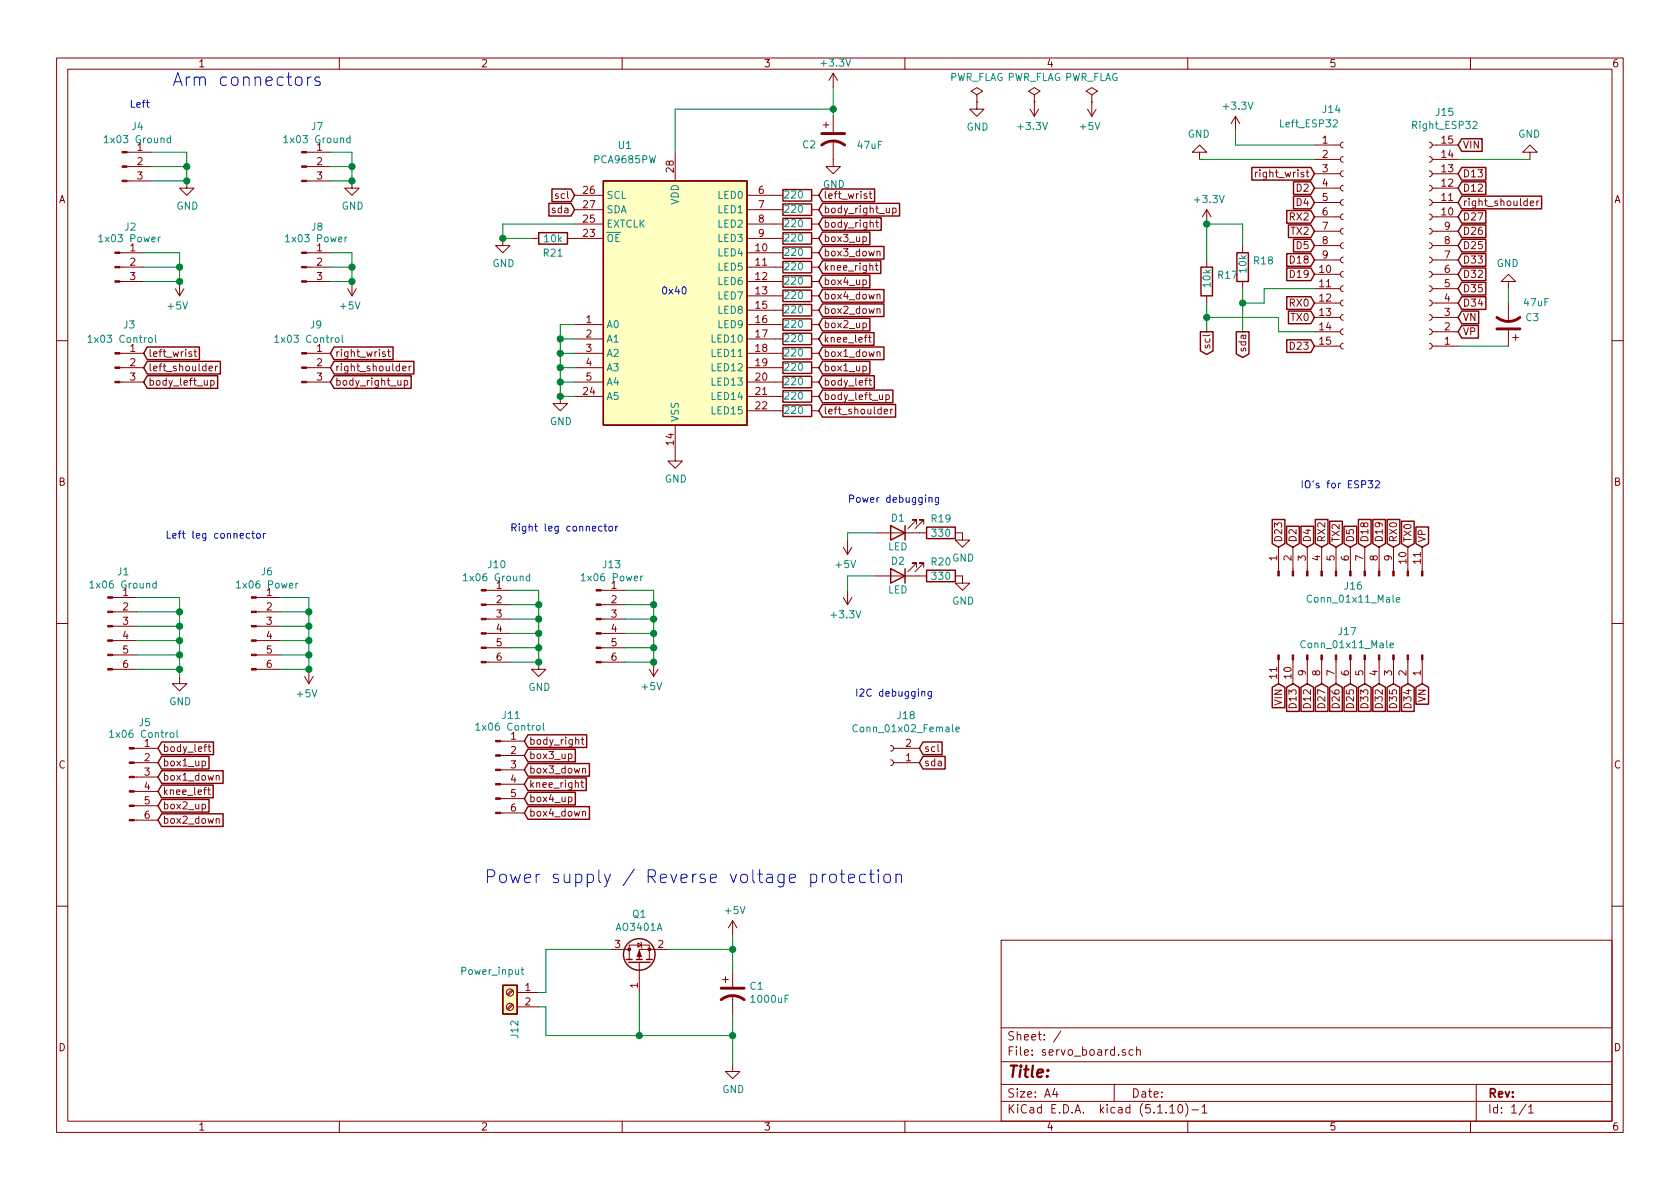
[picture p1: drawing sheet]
<svg xmlns="http://www.w3.org/2000/svg" width="297mm" height="210mm" viewBox="0 0 297 210" stroke-linecap="round" stroke-linejoin="round" font-family="sans-serif">
<g fill="none" stroke="#840000" stroke-width=".18">
<path d="M10 10.3h277v189.9h-277zM12 12.2h273v186.1h-273zM60 10.3v1.9M110 10.3v1.9M147.3 12.9l-.7 1.3M147.3 12.9v2.6M147.3 12.9l.8 1.3M160 10.3v1.9M172.7 18v1.3h1.3l-1.3 1.3-1.3-1.3h1.3M172.7 16.8l1-.7-1-.6-1 .6 1 .7v1.2M172.7 18h.1M182.1 19.3l.8 1.3"/>
<path d="M182.9 16.8l1-.7-1-.6-1 .6 1 .7v1.2M182.9 18h.1M182.9 18v2.6M183.6 19.3l-.7 1.3M192.3 19.3l.7 1.3M193 16.8l1.1-.7-1.1-.6-1 .6 1 .7v1.2M193 18h.1M193 18v2.6M193.8 19.3l-.8 1.3M210 10.3v1.9M260 10.3v1.9M22.5 32h4.2"/>
<path d="M22.5 29.5h4.2M22.5 26.9h4.2M33 32v1.3h1.3l-1.3 1.2-1.3-1.2h1.3M54.2 32h4.2M54.2 29.5h4.2M54.2 26.9h4.2M62.2 32v1.3h1.3l-1.3 1.2-1.2-1.2h1.2M101.6 39.6h5.1M101.6 34.5h5.1M101.6 37.1h5.1M119.4 26.9v5.1M132.1 39.6h6.3"/>
<path d="M132.1 34.5h6.3M132.1 37.1h6.3M143.5 39.6h1.3M143.5 34.5h1.3M143.5 37.1h1.3M145.5 22.1h1.1M146 21.6v1M147.3 24.9v4.6h1.3l-1.3 1.2-1.3-1.2h1.3M147.3 20.6v2.8M153.3 34.3h-.3l-.2 .1v.2l.5 .1v.3h-.5M153.7 34.3h.5M153.8 33.8v1.1l.4 .2"/>
<path d="M154.8 39.3h.5M155 38.9v1.1l.3 .2M157.8 36.8h.4l.2 .2-.1 .6h-.5M157.8 36.8v1.3M212.1 26.9h1.3l-1.3-1.3-1.3 1.3h1.3v1.3M213.4 37.1l-.8 1.2M213.4 37.1v2.5M213.4 37.1l.7 1.2M218.4 20.6l-.7 1.2M218.4 20.6v2.5M218.4 20.6l.8 1.2M222 30.4v.9"/>
<path d="M222.4 30.4l-.4 .3M230.9 30.4h.5M231.1 30v1.1l.3 .2M232.4 38.3h4.6M232.4 35.8h4.6M232.4 33.3h4.6M232.4 30.7h4.6M232.4 28.2h4.6M232.4 25.6h4.6M237.5 37.8l-.3 .1-.2 .4 .1 .4 .4 .2M237.5 35.3l-.3 .1-.2 .3 .1 .4 .4 .2M237.5 32.8l-.3 .1-.2 .3 .1 .4 .4 .2"/>
<path d="M237.5 30.2l-.3 .1-.2 .4 .1 .3 .4 .2M237.5 27.7l-.3 .1-.2 .3 .1 .4 .4 .2M237.5 25.1l-.3 .1-.2 .4 .1 .4 .4 .2M252.7 25.1l.4 .2 .1 .2-.1 .5-.4 .2M252.7 27.7l.4 .1 .1 .3-.1 .4-.4 .2M252.7 30.2l.4 .1 .1 .3-.1 .5-.4 .1M252.7 32.8l.4 .1 .1 .3-.1 .4-.4 .2M252.7 35.3l.4 .1 .1 .3-.1 .4-.4 .2M252.7 37.8l.4 .2 .1 .2-.1 .5-.4 .2M253.2 38.3h4.6M253.2 35.8h4.6M253.2 33.3h4.6"/>
<path d="M253.2 30.7h4.6M253.2 28.2h4.6M253.2 25.6h4.6M270.5 26.9h1.3l-1.3-1.3-1.3 1.3h1.3v1.3M270.6 35.9l.6-.1-.1-.2-.3-.1-.2 .2v.6h.5M271.7 35.5v.9M272.1 35.5l-.4 .3M21.2 49.8h4.2M21.2 47.2h4.2M21.2 44.7h4.2M31 51l.7 1.3M31.7 49.8v2.5"/>
<path d="M32.5 51l-.8 1.3M54.2 49.8h4.2M54.2 47.2h4.2M54.2 44.7h4.2M61.5 51l.7 1.3M62.2 49.8v2.5M63 51l-.8 1.3M88.9 42.2v1.2h1.3l-1.3 1.3-1.3-1.3h1.3M94 42.2h1.2M100.3 42.2h6.4M101.6 57.4h5.1M101.6 59.9h5.1"/>
<path d="M132.1 49.8h6.3M132.1 47.2h6.3M132.1 44.7h6.3M132.1 42.2h6.3M132.1 57.4h6.3M132.1 52.3h6.3M132.1 59.9h6.3M132.1 54.9h6.3M143.5 49.8h1.3M143.5 47.2h1.3M143.5 44.7h1.3M143.5 42.2h1.3"/>
<path d="M143.5 57.4h1.3M143.5 52.3h1.3M143.5 59.9h1.3M143.5 54.9h1.3M152.6 49.5h.4l.2 .2-.1 .6h-.5M152.6 41.9h.4l.2 .2-.1 .6h-.5M152.6 57.2l.4-.1 .2 .2-.1 .6h-.5M153.5 59.7h.5M153.7 59.2v1.1l.3 .2M154.8 47h.4M154.9 46.5v1.1l.3 .2M155.1 44.5l.1-.1 .3 .1 .1 .8"/>
<path d="M155.1 54.7l.1-.1h.3l.1 .8M155.1 52.2l.1-.2 .3 .1 .1 .8M213.4 46v1.2M213.4 52.3v1.3M219.7 43.4v1.3M219.7 49.8v1.2M232.4 58.7h4.6M232.4 56.1h4.6M232.4 53.6h4.6M232.4 51h4.6M232.4 48.5h4.6M232.4 46h4.6"/>
<path d="M232.4 43.4h4.6M232.4 40.9h4.6M237.5 58.2l-.3 .1-.2 .3 .1 .4 .4 .2M237.5 55.6l-.3 .1-.2 .4 .1 .3 .4 .2M237.5 53.1l-.3 .1-.2 .3 .1 .4 .4 .2M237.5 50.5l-.3 .1-.2 .4 .1 .4 .4 .2M237.5 48l-.3 .1-.2 .3 .1 .4 .4 .2M237.5 45.5l-.3 .1-.2 .3 .1 .4 .4 .2M237.5 42.9l-.3 .1-.2 .4 .1 .3 .4 .2M237.5 40.4l-.3 .1-.2 .3 .1 .4 .4 .2M252.7 40.4l.4 .1 .1 .3-.1 .4-.4 .2M252.7 42.9l.4 .1 .1 .3-.1 .5-.4 .1"/>
<path d="M252.7 45.5l.4 .1 .1 .3-.1 .4-.4 .2M252.7 48l.4 .1 .1 .3-.1 .4-.4 .2M252.7 50.5l.4 .2 .1 .2-.1 .5-.4 .2M252.7 53.1l.4 .1 .1 .3-.1 .4-.4 .2M252.7 55.6l.4 .1 .1 .3-.1 .5-.4 .1M252.7 58.2l.4 .1 .1 .3-.1 .4-.4 .2M253.2 58.7h4.6M253.2 56.1h4.6M253.2 53.6h4.6M253.2 51h4.6M253.2 48.5h4.6M253.2 46h4.6"/>
<path d="M253.2 43.4h4.6M253.2 40.9h4.6M266.7 49.8h1.3l-1.3-1.3-1.3 1.3h1.3v1.2M266.7 53.6v3.3M266.7 58.4v2.8M267.5 59.7h1M268 59.2v1M10 60.2h2M21.2 67.6h4.2M21.2 65h4.2M21.2 62.5h4.2M33.9 62.2h-.3l-.2 .2 .1 .2 .4 .1v.3h-.5"/>
<path d="M34.3 62.2h.5M34.5 61.8v1.1l.3 .1M37 65.1l.6-.1-.1-.2-.4-.1-.1 .2v.6h.5M37.3 67.3h.3l.3 .2-.2 .6h-.4M37.3 67.3v1.2M38.1 64.7v.9M38.5 64.7l-.4 .3M54.2 67.6h4.2M54.2 65h4.2M54.2 62.5h4.2M68.1 62.2h-.3l-.2 .2 .1 .2 .4 .1v.3h-.5M68.5 62.2h.5"/>
<path d="M68.7 61.8v1.1l.3 .1M71.2 65.1l.6-.1-.1-.2-.3-.1-.2 .2v.6h.5M71.5 67.3h.4l.2 .2-.1 .6h-.5M71.5 67.3v1.2M72.3 64.7v.9M72.7 64.7l-.4 .3M99.1 70.1v1.3h1.2l-1.2 1.2-1.3-1.2h1.3M101.6 67.6h5.1M101.6 65h5.1M101.6 62.5h5.1M101.6 70.1h5.1M119.4 75.2v6.3h1.2l-1.2 1.3-1.3-1.3h1.3"/>
<path d="M132.1 67.6h6.3M132.1 65h6.3M132.1 62.5h6.3M132.1 72.6h6.3M132.1 70.1h6.3M143.5 67.6h1.3M143.5 65h1.3M143.5 62.5h1.3M143.5 72.6h1.3M143.5 70.1h1.3M152.6 64.8l.4-.1 .2 .3-.1 .5h-.5M152.9 67.3h.5"/>
<path d="M153.4 66.8l-.3 .2v1.1M153.6 67.3h.5M153.8 66.8v1.1l.3 .2M155.1 62.3l.1-.1h.3l.1 .8M156.3 72.8l.6-.1v-.3h-.4l-.2 .1 .1 .6h.5M156.6 69.9l.4-.1 .3 .2-.2 .6h-.5M156.6 69.8v1.3M157.5 72.4v.8M157.8 72.4l-.3 .2M232.4 61.2h4.6M237.5 60.7l-.3 .1-.2 .3 .1 .4 .4 .2M252.7 60.7l.4 .1 .1 .3-.1 .4-.4 .2"/>
<path d="M253.2 61.2h4.6M285 60.2h2M149.1 96.8l.8 1.2M149.9 95.5v2.5M150.6 96.8l-.7 1.2M154.9 94.2h8.9M162.1 92.7v-.8h-.8h.8l-1.6 1.6M163.3 92.7v-.8h-.7h.7l-1.5 1.6M168.9 94.2h1.3v1.3h1.2l-1.2 1.3-1.3-1.3h1.3M226.1 96.8v4.2M228.6 96.8v4.2M231.1 96.8v4.2"/>
<path d="M233.7 96.8v4.2M236.2 96.8v4.2M238.8 96.8v4.2M241.3 96.8v4.2M243.8 96.8v4.2M246.4 96.8v4.2M248.9 96.8v4.2M251.5 96.8v4.2M10 110.3h2M19.9 118.4h4.2M19.9 115.8h4.2M19.9 113.3h4.2"/>
<path d="M19.9 110.7h4.2M19.9 108.2h4.2M19.9 105.7h4.2M31.7 119.6v1.3h1.3l-1.3 1.3-1.2-1.3h1.2M45.3 118.4h4.2M45.3 115.8h4.2M45.3 113.3h4.2M45.3 110.7h4.2M45.3 108.2h4.2M45.3 105.7h4.2M53.8 119.6l.8 1.3M54.6 118.4v2.5"/>
<path d="M55.4 119.6l-.8 1.3M86 117.1h4.2M86 114.5h4.2M86 112h4.2M86 109.5h4.2M86 106.9h4.2M86 104.4h4.2M95.2 117.1v1.3h1.3l-1.3 1.2-1.2-1.2h1.2M106.3 117.1h4.2M106.3 114.5h4.2M106.3 112h4.2M106.3 109.5h4.2"/>
<path d="M106.3 106.9h4.2M106.3 104.4h4.2M114.8 118.4l.8 1.2M115.6 117.1v2.5M116.3 118.4l-.7 1.2M149.1 105.7l.8 1.2M149.9 104.4v2.5M150.6 105.7l-.7 1.2M154.9 101.8h8.9M162.1 100.3v-.7h-.8h.8l-1.6 1.5M163.3 100.3v-.7h-.7h.7l-1.5 1.5M168.9 101.8h1.3v1.3h1.2l-1.2 1.3-1.3-1.3h1.3"/>
<path d="M226.1 116.7v4.2M228.6 116.7v4.2M231.1 116.7v4.2M233.7 116.7v4.2M236.2 116.7v4.2M238.8 116.7v4.2M241.3 116.7v4.2M243.8 116.7v4.2M246.4 116.7v4.2M248.9 116.7v4.2M251.5 116.7v4.2M285 110.3h2"/>
<path d="M23.7 132.3h4.2M23.7 134.9h4.2M23.7 139.9h4.2M23.7 137.4h4.2M35.7 134.6h.4l.2 .2-.1 .6h-.5M36 132h.5M36.5 131.6l-.3 .2v1.1M36.7 139.7h.5M36.8 132h.5M36.9 139.2v1.1l.3 .2M37 131.6v1.1l.3 .2M38.2 137.3l.2-.2 .3 .1 .1 .8"/>
<path d="M88.5 138.7h4.2M88.5 136.1h4.2M88.5 133.6h4.2M88.5 131.1h4.2M100.5 133.4l.4-.1 .2 .2-.1 .6h-.5M102.7 138.4h.5M102.7 130.8h.5M102.9 138v1.1l.3 .1M102.9 130.3v1.1l.3 .2M103 136l.2-.1h.3v.8M157.5 131.8l.3 .1 .2 .3-.1 .5-.4 .1M157.5 134.4l.3 .1 .2 .3-.1 .4-.4 .2"/>
<path d="M158 132.3h4.6M158 134.9h4.6M165.8 131.6v1.1l.2 .2M23.7 145h4.2M23.7 142.5h4.2M35.7 142.3l.4-.1 .2 .2-.1 .6h-.5M38.2 144.9l.2-.2 .3 .1 .1 .8M88.5 143.8h4.2M88.5 141.2h4.2M100.5 141l.4-.1 .2 .3-.1 .5h-.5M103 143.6l.2-.1h.3v.8M10 160.2h2"/>
<path d="M90.5 177.5l-.8 .9M90.5 175l-.8 .8M90.7 177.7l-.9 .9M90.7 175.2l-.9 .8M91.4 175.5h3.8M91.4 178h3.8M107.9 167.9h3.4M111.3 169.7v-2.6h3.5v2.6M112.8 166.7l.6 .4-.6 .4zM113 170.2v5.3M113.3 166.6l.1 .1v.8l.1 .1M118.1 167.9h-5.1v1.8"/>
<path d="M127.8 173.2h1M128.3 172.7v1M129.5 162.8l-.7 1.3M129.5 162.8v2.5M129.5 171.7v2.8M129.5 176v3.3M129.5 162.8l.8 1.3M177 166.3h108v32h-108zM285 160.2h2M60 198.3v1.9M110 198.3v1.9M129.5 188.2v1.3h1.3l-1.3 1.2-1.2-1.2h1.2"/>
<path d="M160 198.3v1.9M177 194.8h108M177 191.8h108M177 187.8h108M177 181.8h108M186.5 192.5l-.4 1h1M186.8 193v1M187.6 182.3l-1.3 2M197 191.8v3M199 185.7a.37 .37 0 0 0-.6 .1l.1 .2 .5 .2 .1 .1-.3 .3-.4-.1M200.3 185.7l-.4-.1-.3 .3 .1 .6 .2 .1 .4-.1M201 185.7a.37 .37 0 0 1 .6 .1v.8"/>
<path d="M201 185.1v1.5M206.8 195.8l.5-.5v1.5M206.8 196.8h.9M208.5 195.4l.1-.1a.8 .8 0 0 1 .5 .8 .8 .8 0 0 1-.5 .7 1 1 0 0 1-.1-1.4zM209.6 195.1a1.71 1.71 0 0 1 0 2.3M210 198.3v1.9M210.7 196.3h1.2M212.5 195.8l.5-.5v1.5M212.5 196.8h.9M260 198.3v1.9M261 191.8v6.5M269.8 195.2l-1.2 2"/>
<path d="M270.3 195.8l.4-.5v1.5M270.3 196.8h.8"/>
<circle cx="90.2" cy="175.5" r=".63"/>
<circle cx="90.2" cy="178" r=".63"/>
</g>
<g fill="#840000" stroke="#840000" stroke-width=".18">
<path d="M53.3 49.7h.9v.2h-.9z"/>
<path d="M53.3 47.1h.9v.3h-.9z"/>
<path d="M53.3 44.6h.9v.2h-.9z"/>
<path d="M225.9 115.8h.3v.9h-.3z"/>
<path d="M228.5 115.8h.2v.9h-.2z"/>
<path d="M231 115.8h.3v.9h-.3z"/>
<path d="M233.6 115.8h.2v.9h-.2z"/>
<path d="M236.1 115.8h.2v.9h-.2z"/>
<path d="M238.6 115.8h.3v.9h-.3z"/>
<path d="M241.2 115.8h.2v.9h-.2z"/>
<path d="M243.7 115.8h.3v.9h-.3z"/>
<path d="M246.3 115.8h.2v.9h-.2z"/>
<path d="M248.8 115.8h.2v.9h-.2z"/>
<path d="M251.3 115.8h.3v.9h-.3z"/>
<path d="M53.3 67.4h.9v.3h-.9z"/>
<path d="M53.3 64.9h.9v.2h-.9z"/>
<path d="M53.3 62.4h.9v.2h-.9z"/>
<path d="M53.3 31.9h.9v.2h-.9z"/>
<path d="M53.3 29.3h.9v.3h-.9z"/>
<path d="M53.3 26.8h.9v.2h-.9z"/>
<path d="M20.3 67.4h.9v.3h-.9z"/>
<path d="M20.3 64.9h.9v.2h-.9z"/>
<path d="M20.3 62.4h.9v.2h-.9z"/>
<path d="M20.3 49.7h.9v.2h-.9z"/>
<path d="M20.3 47.1h.9v.3h-.9z"/>
<path d="M20.3 44.6h.9v.2h-.9z"/>
<path d="M21.6 31.9h.9v.2h-.9z"/>
<path d="M21.6 29.3h.9v.3h-.9z"/>
<path d="M21.6 26.8h.9v.2h-.9z"/>
<path d="M87.6 143.6h.9v.3h-.9z"/>
<path d="M87.6 141.1h.9v.2h-.9z"/>
<path d="M87.6 138.6h.9v.2h-.9z"/>
<path d="M87.6 136h.9v.3h-.9z"/>
<path d="M87.6 133.5h.9v.2h-.9z"/>
<path d="M87.6 130.9h.9v.3h-.9z"/>
<path d="M105.4 117h.9v.2h-.9z"/>
<path d="M105.4 114.4h.9v.3h-.9z"/>
<path d="M105.4 111.9h.9v.2h-.9z"/>
<path d="M105.4 109.3h.9v.3h-.9z"/>
<path d="M105.4 106.8h.9v.3h-.9z"/>
<path d="M105.4 104.3h.9v.2h-.9z"/>
<path d="M85.1 117h.9v.2h-.9z"/>
<path d="M85.1 114.4h.9v.3h-.9z"/>
<path d="M85.1 111.9h.9v.2h-.9z"/>
<path d="M85.1 109.3h.9v.3h-.9z"/>
<path d="M85.1 106.8h.9v.3h-.9z"/>
<path d="M85.1 104.3h.9v.2h-.9z"/>
<path d="M251.3 101h.3v.8h-.3z"/>
<path d="M248.8 101h.2v.8h-.2z"/>
<path d="M246.3 101h.2v.8h-.2z"/>
<path d="M243.7 101h.3v.8h-.3z"/>
<path d="M241.2 101h.2v.8h-.2z"/>
<path d="M238.6 101h.3v.8h-.3z"/>
<path d="M236.1 101h.2v.8h-.2z"/>
<path d="M233.6 101h.2v.8h-.2z"/>
<path d="M231 101h.3v.8h-.3z"/>
<path d="M228.5 101h.2v.8h-.2z"/>
<path d="M225.9 101h.3v.8h-.3z"/>
<path d="M113 168.1l.4 1.1h-.8z"/>
<path d="M19 118.2h.9v.3h-.9z"/>
<path d="M19 115.7h.9v.2h-.9z"/>
<path d="M19 113.2h.9v.2h-.9z"/>
<path d="M19 110.6h.9v.3h-.9z"/>
<path d="M19 108.1h.9v.2h-.9z"/>
<path d="M19 105.5h.9v.3h-.9z"/>
<path d="M22.9 144.9h.8v.3h-.8z"/>
<path d="M22.9 142.4h.8v.2h-.8z"/>
<path d="M22.9 139.8h.8v.3h-.8z"/>
<path d="M22.9 137.3h.8v.2h-.8z"/>
<path d="M22.9 134.7h.8v.3h-.8z"/>
<path d="M22.9 132.2h.8v.3h-.8z"/>
<path d="M44.4 118.2h.9v.3h-.9z"/>
<path d="M44.4 115.7h.9v.2h-.9z"/>
<path d="M44.4 113.2h.9v.2h-.9z"/>
<path d="M44.4 110.6h.9v.3h-.9z"/>
<path d="M44.4 108.1h.9v.2h-.9z"/>
<path d="M44.4 105.5h.9v.3h-.9z"/>
<circle cx="114.8" cy="167.9" r=".25"/>
<circle cx="111.3" cy="167.9" r=".25"/>
</g>
<g fill="none" stroke="#008484" stroke-width=".18">
<path d="M18.4 24.3l.4-.3v1.2M18.4 25.2h.8M30.1 24.5l-.3-.1-.3 .2 .2 .6h.4M30.1 24v1.2M50.2 24.3l.3-.3v1.2M50.2 25.2h.7M61.9 24.5l-.4-.1-.2 .2 .1 .6h.5M61.9 24v1.2M260.4 21.6l.5-.1 .3 .3-.8 .9h.8M15.6 59.6l.3-.3v1.2M17.5 41.9l.3-.4v1.3M17.5 42.8h.7"/>
<path d="M26.4 59.8l.3-.1 .2 .2v.4l-.2 .2h-.3l-.1-.2zM27.5 59.3v1.1l.2 .1M28 41.9v.9M28.3 41.9l-.3 .3M48.6 59.6l.3-.3v1.2M50.5 41.9l.4-.4v1.3M50.5 42.8h.7M59.3 59.8l.2-.1 .4 .1v.5l-.1 .2h-.3l-.2-.1zM60.5 59.3v1.1l.2 .1M61 41.9v.9M61.4 41.9l-.4 .3M15.6 60.5h.7"/>
<path d="M48.6 60.5h.7M15.9 103.1l.4-.4v1.3M15.9 104h.7M27.6 103.2l-.3-.1-.3 .3 .1 .5h.5M27.6 102.7v1.3M41.8 103.1l.4-.4v1.3M41.8 104h.7M52.3 103.1v.9M52.7 103.1l-.4 .3M81.9 101.8l.4-.4v1.3M81.9 102.7h.8M93.6 101.9h-.3l-.3 .2 .2 .6h.4"/>
<path d="M93.6 101.4v1.3M102.8 101.8l.3-.4v1.3M102.8 102.7h.7M113.3 101.9v.8M113.6 101.9l-.3 .2M245.8 114.1l.6-.1-.1-.2-.4-.1-.1 .2v.6h.5M246.9 106.1l.6-.1-.1-.3h-.3l-.2 .1 .1 .6h.4M19.4 129.5l.3-.4v1.3M19.4 130.4h.7M30.1 129.7l.2-.1 .4 .1v.5l-.1 .1-.3 .1-.2-.1zM31.3 129.1v1.1l.2 .2M84.2 128.2l.3-.3v1.2"/>
<path d="M84.2 129.1h.7M94.9 128.4l.2-.1 .4 .1v.5l-.1 .2h-.3l-.2-.1zM96.1 127.9v1.1l.1 .1M151.6 128.3a.6 .6 0 0 0-.8 .4 .6 .6 0 0 0 .6 .7l.2-.1M169 129l.6-.1-.1-.3h-.3l-.2 .1 .1 .7h.4M92.1 171.5h.5M92.3 171v1.1l.3 .2"/>
</g>
<g fill="none" stroke="#840000" stroke-width=".25">
<path d="M97.1 36h3.9l.6 1.1-.6 1.1h-3.9zM97.6 33.4h3.4l.6 1.1-.6 1.2h-3.4zM106.7 32h25.4v43.2h-25.4zM138.4 38.6h5.1v2h-5.1zM138.4 33.5h5.1v2.1h-5.1zM138.4 36.1h5.1v2h-5.1zM145.4 33.4h9.2v2.3h-9.2l-.6-1.2zM145.4 38.5h10.4v2.2h-10.4l-.6-1.1zM145.4 36h13.7v2.2h-13.7l-.6-1.1zM221.3 29.6h10.5l.6 1.1-.6 1.1h-10.5zM227.5 37.2h4.3l.6 1.1-.6 1.2h-4.3zM227.8 39.8h4l.6 1.1-.6 1.1h-4z"/>
<path d="M228.7 34.7h3.1l.6 1.1-.6 1.1h-3.1zM228.7 32.2h3.1l.6 1.1-.6 1.1h-3.1zM258.4 34.7h14.2v2.2h-14.2l-.6-1.1zM258.4 24.5h3.7v2.3h-3.7l-.6-1.2zM258.4 29.6h4.3v2.2h-4.3l-.6-1.1zM258.4 32.2h4.3v2.2h-4.3l-.6-1.1zM258.4 37.2h4.3v2.3h-4.3l-.6-1.2zM258.4 39.8h4.3v2.2h-4.3l-.6-1.1zM95.2 41.1h5.1v2.1h-5.1zM138.4 56.4h5.1v2h-5.1zM138.4 41.1h5.1v2.1h-5.1zM138.4 51.3h5.1v2h-5.1z"/>
<path d="M138.4 58.9h5.1v2.1h-5.1zM138.4 48.8h5.1v2h-5.1zM138.4 46.2h5.1v2.1h-5.1zM138.4 43.7h5.1v2h-5.1zM138.4 53.8h5.1v2.1h-5.1zM145.4 48.7h8.4v2.2h-8.4l-.6-1.1zM145.4 46.1h10.3v2.3h-10.3l-.6-1.2zM145.4 58.8h9.1v2.3h-9.1l-.6-1.2zM145.4 41h8.4v2.3h-8.4l-.6-1.1zM145.4 43.6h10.9v2.2h-10.9l-.6-1.1zM145.4 53.7h10.9v2.3h-10.9l-.6-1.1zM145.4 56.3h8.4v2.2h-8.4l-.6-1.1z"/>
<path d="M145.4 51.2h10.9v2.2h-10.9l-.6-1.1zM212.2 58.7h2.3v3.3l-1.1 .7-1.2-.7zM212.3 47.2h2.1v5.1h-2.1zM218.6 58.7h2.2v3.9l-1.1 .6-1.1-.6zM218.7 44.7h2v5.1h-2zM227.5 52.5h4.3l.6 1.1-.6 1.1h-4.3zM227.5 47.4h4.3l.6 1.1-.6 1.1h-4.3zM227.5 44.9h4.3l.6 1.1-.6 1.1h-4.3zM227.8 55h4l.6 1.1-.6 1.1h-4zM228.7 42.3h3.1l.6 1.1-.6 1.1h-3.1zM258.4 57.6h3v2.2h-3l-.6-1.1zM258.4 55h3v2.2h-3l-.6-1.1z"/>
<path d="M258.4 52.5h4.3v2.2h-4.3l-.6-1.1zM258.4 49.9h4.3v2.3h-4.3l-.6-1.2zM258.4 47.4h4.3v2.2h-4.3l-.6-1.1zM258.4 44.9h4.3v2.2h-4.3l-.6-1.1zM258.4 42.3h4.3v2.2h-4.3l-.6-1.1zM26 66.4h12.5v2.3h-12.5l-.6-1.1zM26 61.4h9.3v2.2h-9.3l-.6-1.1zM26 63.9h13v2.2h-13l-.6-1.1zM59.1 61.4h10.4v2.2h-10.4l-.7-1.1zM59.1 63.9h14.1v2.2h-14.1l-.7-1.1zM59.1 66.4h13.6v2.3h-13.6l-.7-1.1zM138.4 61.5h5.1v2h-5.1z"/>
<path d="M138.4 71.6h5.1v2.1h-5.1zM138.4 66.5h5.1v2.1h-5.1zM138.4 64h5.1v2h-5.1zM138.4 69.1h5.1v2h-5.1zM145.4 66.4h9.2v2.3h-9.2l-.6-1.1zM145.4 61.4h10.9v2.2h-10.9l-.6-1.1zM145.4 63.9h8.4v2.2h-8.4l-.6-1.1zM145.4 71.5h12.9v2.3h-12.9l-.6-1.2zM145.4 69h12.5v2.2h-12.5l-.6-1.1zM227.5 60.1h4.3l.6 1.1-.6 1.1h-4.3zM157.5 93l2.5 1.2-2.5 1.3zM160 93v2.5"/>
<path d="M163.8 93.2h5.1v2h-5.1zM224.9 91.9h2.3v4.2l-1.1 .7-1.2-.7zM227.5 93.1h2.2v3l-1.1 .7-1.1-.7zM230 93.1h2.3v3l-1.2 .7-1.1-.7zM232.6 91.9h2.2v4.2l-1.1 .7-1.1-.7zM235.1 92.2h2.2v3.9l-1.1 .7-1.1-.7zM237.6 93.1h2.3v3l-1.1 .7-1.2-.7zM240.2 91.9h2.2v4.2l-1.1 .7-1.1-.7zM242.7 91.9h2.3v4.2l-1.2 .7-1.1-.7zM245.3 91.9h2.2v4.2l-1.1 .7-1.1-.7zM247.8 92.2h2.2v3.9l-1.1 .7-1.1-.7zM250.3 93.2h2.3v2.9l-1.1 .7-1.2-.7z"/>
<path d="M157.5 100.6l2.5 1.2-2.5 1.3zM160 100.6v2.5M163.8 100.8h5.1v2.1h-5.1zM28.6 133.8h8.4v2.2h-8.4l-.7-1.1zM28.6 136.3h10.8v2.2h-10.8l-.7-1.1zM28.6 138.8h9.1v2.3h-9.1l-.7-1.2zM28.6 131.2h9.1v2.2h-9.1l-.7-1.1zM93.3 132.5h8.4v2.2h-8.4l-.6-1.1zM93.3 137.6h10.4v2.2h-10.4l-.6-1.1zM93.3 135h10.9v2.3h-10.9l-.6-1.2zM93.3 129.9h10.4v2.3h-10.4l-.6-1.1zM163.2 131.2h3.4v2.2h-3.4l-.6-1.1z"/>
<path d="M163.2 133.8h3.9v2.2h-3.9l-.6-1.1zM224.9 121.5l1.2-.6 1.1 .6v3.6h-2.3zM227.5 121.5l1.1-.6 1.1 .6v4.3h-2.2zM230 121.5l1.1-.6 1.2 .6v4.3h-2.3zM232.6 121.5l1.1-.6 1.1 .6v4.3h-2.2zM235.1 121.5l1.1-.6 1.1 .6v4.3h-2.2zM237.6 121.5l1.2-.6 1.1 .6v4.3h-2.3zM240.2 121.5l1.1-.6 1.1 .6v4.3h-2.2zM242.7 121.5l1.1-.6 1.2 .6v4.3h-2.3zM245.3 121.5l1.1-.6 1.1 .6v4.3h-2.2zM247.8 121.5l1.1-.6 1.1 .6v4.3h-2.2zM250.3 121.5l1.2-.6 1.1 .6v3h-2.3z"/>
<path d="M28.6 141.4h8.4v2.2h-8.4l-.7-1.1zM28.6 143.9h10.8v2.2h-10.8l-.7-1.1zM93.3 142.6h10.9v2.3h-10.9l-.6-1.1zM93.3 140.1h8.4v2.2h-8.4l-.6-1.1zM88.9 174.2h2.5v5.1h-2.5zM110.7 169.7h1.1M111.1 170.2h3.8M112.5 169.7h1M114.3 169.7h1"/>
<circle cx="113" cy="168.8" r="2.79"/>
</g>
<path d="M145.3 25.6a3.3 3.3 0 0 1 4.1 0M145.3 23.6h4.1M264.7 56.1a3.3 3.3 0 0 0 4 0M264.7 58.2h4M127.5 176.8a3.3 3.3 0 0 1 4.1 0M127.5 174.7h4.1" fill="none" stroke="#840000" stroke-width=".51"/>
<g fill="#ffffc2" stroke="#ffffc2" stroke-width=".18">
<path d="M106.7 32h25.4v43.2h-25.4z"/>
<path d="M88.9 174.2h2.5v5.1h-2.5z"/>
</g>
<g fill="none" stroke="#008400" stroke-width=".18">
<path d="M147.3 19.3h-27.9v7.6M147.3 15.5v5.1M26.7 26.9h6.3v5.1h-6.3M26.7 29.5h6.3M58.4 26.9h3.8v5.1h-3.8M58.4 29.5h3.8M101.6 39.6h-12.7v2.6h5.1M212.1 28.2h20.3M218.4 23.1v2.5h14M257.8 28.2h12.7M25.4 44.7h6.3v5.1h-6.3M25.4 47.2h6.3"/>
<path d="M58.4 44.7h3.8v5.1h-3.8M58.4 47.2h3.8M99.1 59.9h2.5M101.6 57.4h-2.5v12.7h2.5M213.4 53.6v5.1M213.4 56.1h12.7v2.6h6.3M219.7 43.4v-3.8h-6.3v6.4M219.7 51v7.7M232.4 51h-8.9v2.6h-3.8M266.7 51v2.6M99.1 65h2.5M99.1 62.5h2.5"/>
<path d="M99.1 67.6h2.5M257.8 61.2h8.9M154.9 94.2h-5v1.3M24.1 105.7h7.6v13.9M24.1 108.2h7.6M24.1 118.4h7.6M24.1 115.8h7.6M24.1 113.3h7.6M24.1 110.7h7.6M49.5 105.7h5.1v12.7h-5.1M49.5 108.2h5.1M49.5 115.8h5.1"/>
<path d="M49.5 113.3h5.1M49.5 110.7h5.1M90.2 114.5h5M90.2 104.4h5v12.7h-5M90.2 112h5M90.2 109.5h5M90.2 106.9h5M110.5 114.5h5.1M110.5 112h5.1M110.5 109.5h5.1M110.5 106.9h5.1M110.5 104.4h5.1v12.7h-5.1"/>
<path d="M154.9 101.8h-5v2.6M95.2 178h1.3v5.1h33M107.9 167.9h-11.4v7.6h-1.3M113 175.5v7.6M118.1 167.9h11.4M129.5 165.3v6.4M129.5 179.3v8.9"/>
</g>
<g fill="none" stroke="#0000c2" stroke-width=".18">
<path d="M30.7 15.1l.7-2.3 .8 2.3M30.9 14.5h1.1M56.5 13.7l-.5-.1-.3 .3 .3 .5 .5 .1 .1 .2-.1 .3-.2 .1-.6-.1M120.7 50.8l.2-.1a.69 .69 0 0 1 .4 .7 .69 .69 0 0 1-.4 .6l-.3-.2v-.3zM44.1 94.4l-.3-.1-.3 .3 .2 .5h.4M44.5 94.3h.5M44.7 93.9v1.1l.3 .2M45.4 94.5l.2-.2 .4 .2v.4l-.1 .2-.3 .1-.2-.2zM46.6 94.3v.9M46.9 94.3l-.3 .3M106.5 93.1h-.4l-.3 .2 .2 .5h.5M106.8 93.1h.5"/>
<path d="M107 92.6v1.1l.3 .2M107.8 93.1h.3l.2 .1-.1 .6-.3 .1-.3-.2zM108.9 93.1v.8M109.2 93.1l-.3 .2M164.3 88.1l.1-.1h.3l.1 .8M164.3 88v.8M165.9 88v1.1l-.2 .1h-.3M165.9 88h-.3l-.2 .2 .1 .6h.4M241.9 85h.8l-.4 .5 .3 .1v.6l-.2 .1-.5-.1M243.2 85.1l.5-.1 .2 .4-.8 .9h.8M163 122.4l.2-.1h.3v.8M164.7 122.3l-.1 1.1-.2 .1h-.3"/>
<path d="M164.7 122.3h-.4l-.2 .2 .1 .6h.5M86.2 155h.8a.62 .62 0 0 0 .5-.6 .62 .62 0 0 0-.5-.6h-.8v2.3M88.4 154.8a.63 .63 0 0 1 1.1 .2v.6a.62 .62 0 0 1-.6 .5 .62 .62 0 0 1-.6-.5zM90.3 154.6l.4 1.5 .4-1.1 .5 1.1 .4-1.5M92.8 155.3l1-.2-.1-.4-.6-.1-.2 .1-.1 .2 .1 1.1 .2 .1 .6-.1M94.8 154.6v1.5M95.5 154.6a.59 .59 0 0 0-.7 .4M156.4 154.8a.61 .61 0 0 1 1.1 .2v.6a.62 .62 0 0 1-.6 .5 .62 .62 0 0 1-.6-.5v-.6zM158.4 154.8a.57 .57 0 0 1 1 .1v1.2M158.4 154.6v1.5"/>
</g>
<g fill="#008400" stroke="#008400" stroke-width=".25">
<circle cx="33" cy="32" r=".51"/>
<circle cx="31.8" cy="108.2" r=".51"/>
<circle cx="99.1" cy="70.1" r=".51"/>
<circle cx="54.6" cy="113.3" r=".51"/>
<circle cx="31.8" cy="47.2" r=".51"/>
<circle cx="115.6" cy="114.5" r=".51"/>
<circle cx="219.7" cy="53.6" r=".51"/>
<circle cx="54.6" cy="115.8" r=".51"/>
<circle cx="99.1" cy="62.5" r=".51"/>
<circle cx="31.8" cy="110.7" r=".51"/>
<circle cx="31.8" cy="49.8" r=".51"/>
<circle cx="33" cy="29.5" r=".51"/>
<circle cx="115.6" cy="109.5" r=".51"/>
<circle cx="99.1" cy="65" r=".51"/>
<circle cx="115.6" cy="112" r=".51"/>
<circle cx="31.8" cy="113.3" r=".51"/>
<circle cx="99.1" cy="67.6" r=".51"/>
<circle cx="129.5" cy="167.9" r=".51"/>
<circle cx="31.8" cy="118.4" r=".51"/>
<circle cx="62.2" cy="32" r=".51"/>
<circle cx="129.5" cy="183.1" r=".51"/>
<circle cx="95.3" cy="114.5" r=".51"/>
<circle cx="62.2" cy="29.5" r=".51"/>
<circle cx="213.4" cy="56.1" r=".51"/>
<circle cx="95.3" cy="112" r=".51"/>
<circle cx="31.8" cy="115.8" r=".51"/>
<circle cx="147.3" cy="19.3" r=".51"/>
<circle cx="95.3" cy="109.5" r=".51"/>
<circle cx="62.2" cy="49.8" r=".51"/>
<circle cx="88.9" cy="42.2" r=".51"/>
<circle cx="113" cy="183.1" r=".51"/>
<circle cx="95.3" cy="106.9" r=".51"/>
<circle cx="115.6" cy="106.9" r=".51"/>
<circle cx="62.2" cy="47.2" r=".51"/>
<circle cx="115.6" cy="117.1" r=".51"/>
<circle cx="95.3" cy="117.1" r=".51"/>
<circle cx="54.6" cy="108.2" r=".51"/>
<circle cx="213.4" cy="39.6" r=".51"/>
<circle cx="54.6" cy="110.7" r=".51"/>
<circle cx="54.6" cy="118.4" r=".51"/>
<circle cx="99.1" cy="59.9" r=".51"/>
</g>
<g font-size="3.1" fill="#0000c2">
<text x="33" y="15.2">Arm connectors</text>
<text x="96.5" y="156.2">Power supply / Reverse voltage protection</text>
</g>
<text font-size="2.8" fill="#840000" x="178" y="190.5">Title:</text>
<g font-size="2.1" fill="#840000">
<text x="178" y="184">Sheet: /</text>
<text x="178" y="186.7">File: servo_board.sch</text>
<text x="178" y="196.9">KiCad E.D.A. kicad (5.1.10)-1</text>
<text x="178" y="194.1">Size: A4</text>
<text x="200" y="194.1">Date:</text>
<text x="263" y="194.1">Rev:</text>
<text x="263" y="196.9">Id: 1/1</text>
</g>
<g font-size="1.8" fill="#840000">
<text x="35" y="11.9">1</text>
<text x="85" y="11.9">2</text>
<text x="135" y="11.9">3</text>
<text x="185" y="11.9">4</text>
<text x="235" y="11.9">5</text>
<text x="285" y="11.9">6</text>
<text x="24.3" y="26.7">1</text>
<text x="24.3" y="29.2">2</text>
<text x="56" y="26.7">1</text>
<text x="56" y="29.2">2</text>
<text x="233.8" y="25.4">1</text>
<text x="233.8" y="27.9">2</text>
<text x="254.9" y="27.9">14</text>
<text x="254.9" y="25.4">15</text>
<text x="258.6" y="26.3">VIN</text>
<text x="10.4" y="35.9">A</text>
<text x="24.3" y="31.7">3</text>
<text x="56" y="31.7">3</text>
<text x="98.3" y="35.2">scl</text>
<text x="103.2" y="34.3">26</text>
<text x="119.1" y="30.4" transform="rotate(-90 119.1 30.4)">28</text>
<text x="134.1" y="34.3">6</text>
<text x="145.6" y="35.2">left_wrist</text>
<text x="222.6" y="31.4">right_wrist</text>
<text x="229.4" y="33.9">D2</text>
<text x="233.8" y="30.5">3</text>
<text x="233.8" y="33">4</text>
<text x="233.8" y="35.6">5</text>
<text x="254.9" y="35.6">11</text>
<text x="254.9" y="33">12</text>
<text x="254.9" y="30.5">13</text>
<text x="258.6" y="31.4">D13</text>
<text x="258.6" y="33.9">D12</text>
<text x="285.4" y="35.9">A</text>
<text x="97.8" y="37.7">sda</text>
<text x="103.2" y="41.9">23</text>
<text x="103.2" y="39.4">25</text>
<text x="103.2" y="36.8">27</text>
<text x="134.1" y="36.8">7</text>
<text x="134.1" y="39.4">8</text>
<text x="134.1" y="41.9">9</text>
<text x="145.6" y="40.3">body_right</text>
<text x="145.6" y="37.7">body_right_up</text>
<text x="228.2" y="39">RX2</text>
<text x="228.4" y="41.5">TX2</text>
<text x="229.4" y="36.4">D4</text>
<text x="233.8" y="38.1">6</text>
<text x="233.8" y="40.6">7</text>
<text x="254.9" y="38.1">10</text>
<text x="255.4" y="40.6">9</text>
<text x="258.6" y="36.4">right_shoulder</text>
<text x="258.6" y="39">D27</text>
<text x="258.6" y="41.5">D26</text>
<text x="23" y="44.4">1</text>
<text x="23" y="47">2</text>
<text x="56" y="44.4">1</text>
<text x="56" y="47">2</text>
<text x="133.7" y="44.4">10</text>
<text x="133.7" y="47">11</text>
<text x="145.6" y="47.9">knee_right</text>
<text x="145.6" y="42.8">box3_up</text>
<text x="145.6" y="45.3">box3_down</text>
<text x="228.4" y="46.6">D18</text>
<text x="229.4" y="44.1">D5</text>
<text x="233.8" y="43.2">8</text>
<text x="233.8" y="45.7">9</text>
<text x="255.4" y="45.7">7</text>
<text x="255.4" y="43.2">8</text>
<text x="258.6" y="46.6">D33</text>
<text x="258.6" y="44.1">D25</text>
<text x="23" y="49.5">3</text>
<text x="56" y="49.5">3</text>
<text x="133.7" y="49.5">12</text>
<text x="133.7" y="52.1">13</text>
<text x="145.6" y="50.4">box4_up</text>
<text x="145.6" y="53">box4_down</text>
<text x="228.4" y="49.1">D19</text>
<text x="233.3" y="48.3">10</text>
<text x="233.3" y="50.8">11</text>
<text x="233.3" y="53.3">12</text>
<text x="255.4" y="53.3">4</text>
<text x="255.4" y="50.8">5</text>
<text x="255.4" y="48.3">6</text>
<text x="258.6" y="51.7">D35</text>
<text x="258.6" y="49.1">D32</text>
<text x="103.7" y="57.1">1</text>
<text x="103.7" y="59.7">2</text>
<text x="133.7" y="54.6">15</text>
<text x="133.7" y="57.1">16</text>
<text x="133.7" y="59.7">17</text>
<text x="145.6" y="55.5">box2_down</text>
<text x="145.6" y="58">box2_up</text>
<text x="228.2" y="54.2">RX0</text>
<text x="228.4" y="56.8">TX0</text>
<text x="233.3" y="55.9">13</text>
<text x="233.3" y="58.4">14</text>
<text x="255.4" y="58.4">2</text>
<text x="255.4" y="55.9">3</text>
<text x="258.6" y="59.3">VP</text>
<text x="258.6" y="56.8">VN</text>
<text x="258.6" y="54.2">D34</text>
<text x="23" y="62.2">1</text>
<text x="23" y="64.8">2</text>
<text x="26.2" y="63.1">left_wrist</text>
<text x="26.2" y="65.7">left_shoulder</text>
<text x="56" y="62.2">1</text>
<text x="56" y="64.8">2</text>
<text x="59.2" y="63.1">right_wrist</text>
<text x="59.2" y="65.7">right_shoulder</text>
<text x="103.7" y="62.2">3</text>
<text x="103.7" y="64.8">4</text>
<text x="133.7" y="62.2">18</text>
<text x="133.7" y="64.8">19</text>
<text x="145.6" y="60.6">knee_left</text>
<text x="145.6" y="63.1">box1_down</text>
<text x="145.6" y="65.7">box1_up</text>
<text x="214" y="61.4" transform="rotate(-90 214 61.4)">scl</text>
<text x="220.3" y="62" transform="rotate(-90 220.3 62)">sda</text>
<text x="228.4" y="61.8">D23</text>
<text x="233.3" y="61">15</text>
<text x="255.4" y="61">1</text>
<text x="23" y="67.3">3</text>
<text x="26.2" y="68.2">body_left_up</text>
<text x="56" y="67.3">3</text>
<text x="59.2" y="68.2">body_right_up</text>
<text x="103.2" y="69.8">24</text>
<text x="103.7" y="67.3">5</text>
<text x="133.7" y="67.3">20</text>
<text x="133.7" y="69.8">21</text>
<text x="145.6" y="68.2">body_left</text>
<text x="145.6" y="70.7">body_left_up</text>
<text x="133.7" y="72.4">22</text>
<text x="145.6" y="73.3">left_shoulder</text>
<text x="119.1" y="78.7" transform="rotate(-90 119.1 78.7)">14</text>
<text x="10.4" y="85.9">B</text>
<text x="285.4" y="85.9">B</text>
<text x="226.7" y="96" transform="rotate(-90 226.7 96)">D23</text>
<text x="229.2" y="96" transform="rotate(-90 229.2 96)">D2</text>
<text x="231.8" y="96" transform="rotate(-90 231.8 96)">D4</text>
<text x="234.3" y="96" transform="rotate(-90 234.3 96)">RX2</text>
<text x="236.9" y="96" transform="rotate(-90 236.9 96)">TX2</text>
<text x="239.4" y="96" transform="rotate(-90 239.4 96)">D5</text>
<text x="241.9" y="96" transform="rotate(-90 241.9 96)">D18</text>
<text x="244.5" y="96" transform="rotate(-90 244.5 96)">D19</text>
<text x="247" y="96" transform="rotate(-90 247 96)">RX0</text>
<text x="249.6" y="96" transform="rotate(-90 249.6 96)">TX0</text>
<text x="252.1" y="96" transform="rotate(-90 252.1 96)">VP</text>
<text x="225.8" y="99.2" transform="rotate(-90 225.8 99.2)">1</text>
<text x="228.3" y="99.2" transform="rotate(-90 228.3 99.2)">2</text>
<text x="230.9" y="99.2" transform="rotate(-90 230.9 99.2)">3</text>
<text x="233.4" y="99.2" transform="rotate(-90 233.4 99.2)">4</text>
<text x="236" y="99.2" transform="rotate(-90 236 99.2)">5</text>
<text x="238.5" y="99.2" transform="rotate(-90 238.5 99.2)">6</text>
<text x="241" y="99.2" transform="rotate(-90 241 99.2)">7</text>
<text x="243.6" y="99.2" transform="rotate(-90 243.6 99.2)">8</text>
<text x="246.1" y="99.2" transform="rotate(-90 246.1 99.2)">9</text>
<text x="248.7" y="99.6" transform="rotate(-90 248.7 99.6)">10</text>
<text x="251.2" y="99.6" transform="rotate(-90 251.2 99.6)">11</text>
<text x="21.7" y="105.4">1</text>
<text x="21.7" y="107.9">2</text>
<text x="47.1" y="105.4">1</text>
<text x="47.1" y="107.9">2</text>
<text x="87.8" y="104.1">1</text>
<text x="87.8" y="106.7">2</text>
<text x="108.1" y="104.1">1</text>
<text x="108.1" y="106.7">2</text>
<text x="21.7" y="110.5">3</text>
<text x="21.7" y="113">4</text>
<text x="47.1" y="110.5">3</text>
<text x="47.1" y="113">4</text>
<text x="87.8" y="109.2">3</text>
<text x="87.8" y="111.8">4</text>
<text x="108.1" y="109.2">3</text>
<text x="108.1" y="111.8">4</text>
<text x="21.7" y="115.6">5</text>
<text x="21.7" y="118.1">6</text>
<text x="47.1" y="115.6">5</text>
<text x="47.1" y="118.1">6</text>
<text x="87.8" y="114.3">5</text>
<text x="87.8" y="116.8">6</text>
<text x="108.1" y="114.3">5</text>
<text x="108.1" y="116.8">6</text>
<text x="225.8" y="120" transform="rotate(-90 225.8 120)">11</text>
<text x="228.3" y="120" transform="rotate(-90 228.3 120)">10</text>
<text x="230.9" y="119.5" transform="rotate(-90 230.9 119.5)">9</text>
<text x="233.4" y="119.5" transform="rotate(-90 233.4 119.5)">8</text>
<text x="236" y="119.5" transform="rotate(-90 236 119.5)">7</text>
<text x="238.5" y="119.5" transform="rotate(-90 238.5 119.5)">6</text>
<text x="241" y="119.5" transform="rotate(-90 241 119.5)">5</text>
<text x="243.6" y="119.5" transform="rotate(-90 243.6 119.5)">4</text>
<text x="246.1" y="119.5" transform="rotate(-90 246.1 119.5)">3</text>
<text x="248.7" y="119.5" transform="rotate(-90 248.7 119.5)">2</text>
<text x="251.2" y="119.5" transform="rotate(-90 251.2 119.5)">1</text>
<text x="226.7" y="124.6" transform="rotate(-90 226.7 124.6)">VIN</text>
<text x="229.2" y="124.9" transform="rotate(-90 229.2 124.9)">D13</text>
<text x="231.8" y="124.9" transform="rotate(-90 231.8 124.9)">D12</text>
<text x="234.3" y="124.9" transform="rotate(-90 234.3 124.9)">D27</text>
<text x="236.9" y="124.9" transform="rotate(-90 236.9 124.9)">D26</text>
<text x="239.4" y="124.9" transform="rotate(-90 239.4 124.9)">D25</text>
<text x="241.9" y="124.9" transform="rotate(-90 241.9 124.9)">D33</text>
<text x="244.5" y="124.9" transform="rotate(-90 244.5 124.9)">D32</text>
<text x="247" y="124.9" transform="rotate(-90 247 124.9)">D35</text>
<text x="249.6" y="124.9" transform="rotate(-90 249.6 124.9)">D34</text>
<text x="252.1" y="124.1" transform="rotate(-90 252.1 124.1)">VN</text>
<text x="90.3" y="130.8">1</text>
<text x="93.5" y="131.7">body_right</text>
<text x="10.4" y="135.9">C</text>
<text x="25.6" y="132.1">1</text>
<text x="25.6" y="134.6">2</text>
<text x="25.6" y="137.2">3</text>
<text x="28.7" y="135.5">box1_up</text>
<text x="28.7" y="133">body_left</text>
<text x="90.3" y="133.3">2</text>
<text x="90.3" y="135.9">3</text>
<text x="93.5" y="134.2">box3_up</text>
<text x="93.5" y="136.8">box3_down</text>
<text x="160.2" y="134.6">1</text>
<text x="160.2" y="132.1">2</text>
<text x="163.3" y="133">scl</text>
<text x="163.3" y="135.5">sda</text>
<text x="285.4" y="135.9">C</text>
<text x="25.6" y="139.7">4</text>
<text x="25.6" y="142.2">5</text>
<text x="28.7" y="138">box1_down</text>
<text x="28.7" y="140.6">knee_left</text>
<text x="28.7" y="143.1">box2_up</text>
<text x="90.3" y="138.4">4</text>
<text x="90.3" y="141">5</text>
<text x="90.3" y="143.5">6</text>
<text x="93.5" y="141.9">box4_up</text>
<text x="93.5" y="139.3">knee_right</text>
<text x="25.6" y="144.8">6</text>
<text x="28.7" y="145.7">box2_down</text>
<text x="93.5" y="144.4">box4_down</text>
<text x="108.7" y="167.6">3</text>
<text x="116.4" y="167.6">2</text>
<text x="92.9" y="175.3">1</text>
<text x="92.9" y="177.8">2</text>
<text x="112.8" y="174.7" transform="rotate(-90 112.8 174.7)">1</text>
<text x="10.4" y="185.9">D</text>
<text x="285.4" y="185.9">D</text>
<text x="35" y="199.9">1</text>
<text x="85" y="199.9">2</text>
<text x="135" y="199.9">3</text>
<text x="185" y="199.9">4</text>
<text x="235" y="199.9">5</text>
<text x="285" y="199.9">6</text>
</g>
<g font-size="1.8" fill="#008484">
<text x="145.4" y="11.8">+3.3V</text>
<text x="167.8" y="14.3">PWR_FLAG PWR_FLAG PWR_FLAG</text>
<text x="23.4" y="23">J4</text>
<text x="55.1" y="23">J7</text>
<text x="170.9" y="23.1">GND</text>
<text x="180.2" y="23">+3.3V</text>
<text x="191.1" y="23">+5V</text>
<text x="216.5" y="19.4">+3.3V</text>
<text x="226.6" y="22.5">Left_ESP32</text>
<text x="234" y="20">J14</text>
<text x="250" y="22.8">Right_ESP32</text>
<text x="254" y="20.5">J15</text>
<text x="18.9" y="25.3">1x03 Ground</text>
<text x="50.7" y="25.3">1x03 Ground</text>
<text x="105.2" y="28.9">PCA9685PW</text>
<text x="109.4" y="26.3">U1</text>
<text x="142" y="26.2">C2</text>
<text x="151.7" y="26.3">47uF</text>
<text x="210" y="24.4">GND</text>
<text x="268.4" y="24.4">GND</text>
<text x="107.2" y="35.2">SCL</text>
<text x="127.1" y="35.2">LED0</text>
<text x="138.9" y="35.1">220</text>
<text x="145.5" y="33.3">GND</text>
<text x="211.4" y="35.9">+3.3V</text>
<text x="22.1" y="40.8">J2</text>
<text x="31.2" y="37.1">GND</text>
<text x="55.1" y="40.8">J8</text>
<text x="60.4" y="37.1">GND</text>
<text x="107.2" y="40.3">EXTCLK</text>
<text x="107.2" y="37.7">SDA</text>
<text x="120" y="36.2" transform="rotate(-90 120 36.2)">VDD</text>
<text x="127.1" y="37.7">LED1</text>
<text x="127.1" y="40.3">LED2</text>
<text x="138.9" y="40.2">220</text>
<text x="138.9" y="37.6">220</text>
<text x="18" y="42.8">1x03 Power</text>
<text x="51" y="42.8">1x03 Power</text>
<text x="87.1" y="47.2">GND</text>
<text x="96.2" y="45.4">R21</text>
<text x="96.3" y="42.8">10k</text>
<text x="107.2" y="42.8">OE</text>
<text x="127.1" y="45.3">LED4</text>
<text x="127.1" y="47.9">LED5</text>
<text x="127.1" y="42.8">LED3</text>
<text x="138.9" y="42.7">220</text>
<text x="138.9" y="47.8">220</text>
<text x="138.9" y="45.3">220</text>
<text x="221.8" y="46.8">R18</text>
<text x="264.6" y="47.2">GND</text>
<text x="127.1" y="50.4">LED6</text>
<text x="127.1" y="53">LED7</text>
<text x="138.9" y="52.9">220</text>
<text x="138.9" y="50.3">220</text>
<text x="214" y="50.7" transform="rotate(-90 214 50.7)">10k</text>
<text x="215.4" y="49.3">R17</text>
<text x="220.4" y="48.2" transform="rotate(-90 220.4 48.2)">10k</text>
<text x="21.9" y="58.1">J3</text>
<text x="29.8" y="54.7">+5V</text>
<text x="54.9" y="58.1">J9</text>
<text x="60.2" y="54.7">+5V</text>
<text x="107.2" y="58">A0</text>
<text x="127.1" y="55.5">LED8</text>
<text x="127.1" y="58">LED9</text>
<text x="138.9" y="58">220</text>
<text x="138.9" y="55.4">220</text>
<text x="269.6" y="54.1">47uF</text>
<text x="269.8" y="56.8">C3</text>
<text x="16.2" y="60.6">1x03 Control</text>
<text x="49.3" y="60.6">1x03 Control</text>
<text x="107.2" y="60.6">A1</text>
<text x="107.2" y="63.1">A2</text>
<text x="107.2" y="65.7">A3</text>
<text x="126.1" y="60.6">LED10</text>
<text x="126.1" y="63.1">LED11</text>
<text x="126.1" y="65.7">LED12</text>
<text x="138.9" y="63">220</text>
<text x="138.9" y="65.6">220</text>
<text x="138.9" y="60.5">220</text>
<text x="107.2" y="70.7">A5</text>
<text x="107.2" y="68.2">A4</text>
<text x="126.1" y="68.2">LED13</text>
<text x="126.1" y="70.7">LED14</text>
<text x="138.9" y="68.1">220</text>
<text x="138.9" y="70.7">220</text>
<text x="97.2" y="75.2">GND</text>
<text x="120" y="74.7" transform="rotate(-90 120 74.7)">VSS</text>
<text x="126.1" y="73.3">LED15</text>
<text x="138.9" y="73.2">220</text>
<text x="117.6" y="85.3">GND</text>
<text x="157.6" y="92.2">D1</text>
<text x="164.7" y="92.4">R19</text>
<text x="164.9" y="94.9">330</text>
<text x="20.8" y="101.7">J1</text>
<text x="46.2" y="101.7">J6</text>
<text x="86.4" y="100.5">J10</text>
<text x="106.7" y="100.5">J13</text>
<text x="147.9" y="100.5">+5V</text>
<text x="157" y="97.3">LED</text>
<text x="157.6" y="99.9">D2</text>
<text x="164.7" y="100">R20</text>
<text x="168.4" y="99.3">GND</text>
<text x="16.4" y="104.1">1x06 Ground</text>
<text x="42.3" y="104.1">1x06 Power</text>
<text x="82.4" y="102.8">1x06 Ground</text>
<text x="103.3" y="102.8">1x06 Power</text>
<text x="157" y="104.9">LED</text>
<text x="164.9" y="102.5">330</text>
<text x="168.4" y="106.9">GND</text>
<text x="231.6" y="106.6">Conn_01x11_Male</text>
<text x="237.8" y="104.3">J16</text>
<text x="147.1" y="109.3">+3.3V</text>
<text x="236.7" y="112.3">J17</text>
<text x="230.5" y="114.6">Conn_01x11_Male</text>
<text x="29.9" y="124.7">GND</text>
<text x="52.6" y="123.3">+5V</text>
<text x="93.4" y="122.2">GND</text>
<text x="113.6" y="122">+5V</text>
<text x="20" y="130.5">1x06 Control</text>
<text x="24.6" y="128.4">J5</text>
<text x="84.8" y="129.2">1x06 Control</text>
<text x="88.9" y="127.1">J11</text>
<text x="151.5" y="129.5">Conn_01x02_Female</text>
<text x="158.7" y="127.2">J18</text>
<text x="128.3" y="161.6">+5V</text>
<text x="109.1" y="164.6">AO3401A</text>
<text x="111.9" y="162.3">Q1</text>
<text x="81.7" y="172.4">Power_input</text>
<text x="132.7" y="175">C1</text>
<text x="133" y="177.3">1000uF</text>
<text x="91.6" y="183.5" transform="rotate(-90 91.6 183.5)">J12</text>
<text x="127.7" y="193.3">GND</text>
</g>
<g font-size="1.8" fill="#0000c2">
<text x="22.9" y="19">Left</text>
<text x="116.8" y="52.1">0x40</text>
<text x="149.9" y="88.9">Power debugging</text>
<text x="229.9" y="86.4">IO's for ESP32</text>
<text x="29.2" y="95.2">Left leg connector</text>
<text x="90.2" y="94">Right leg connector</text>
<text x="151.1" y="123.2">I2C debugging</text>
</g>
</svg>
